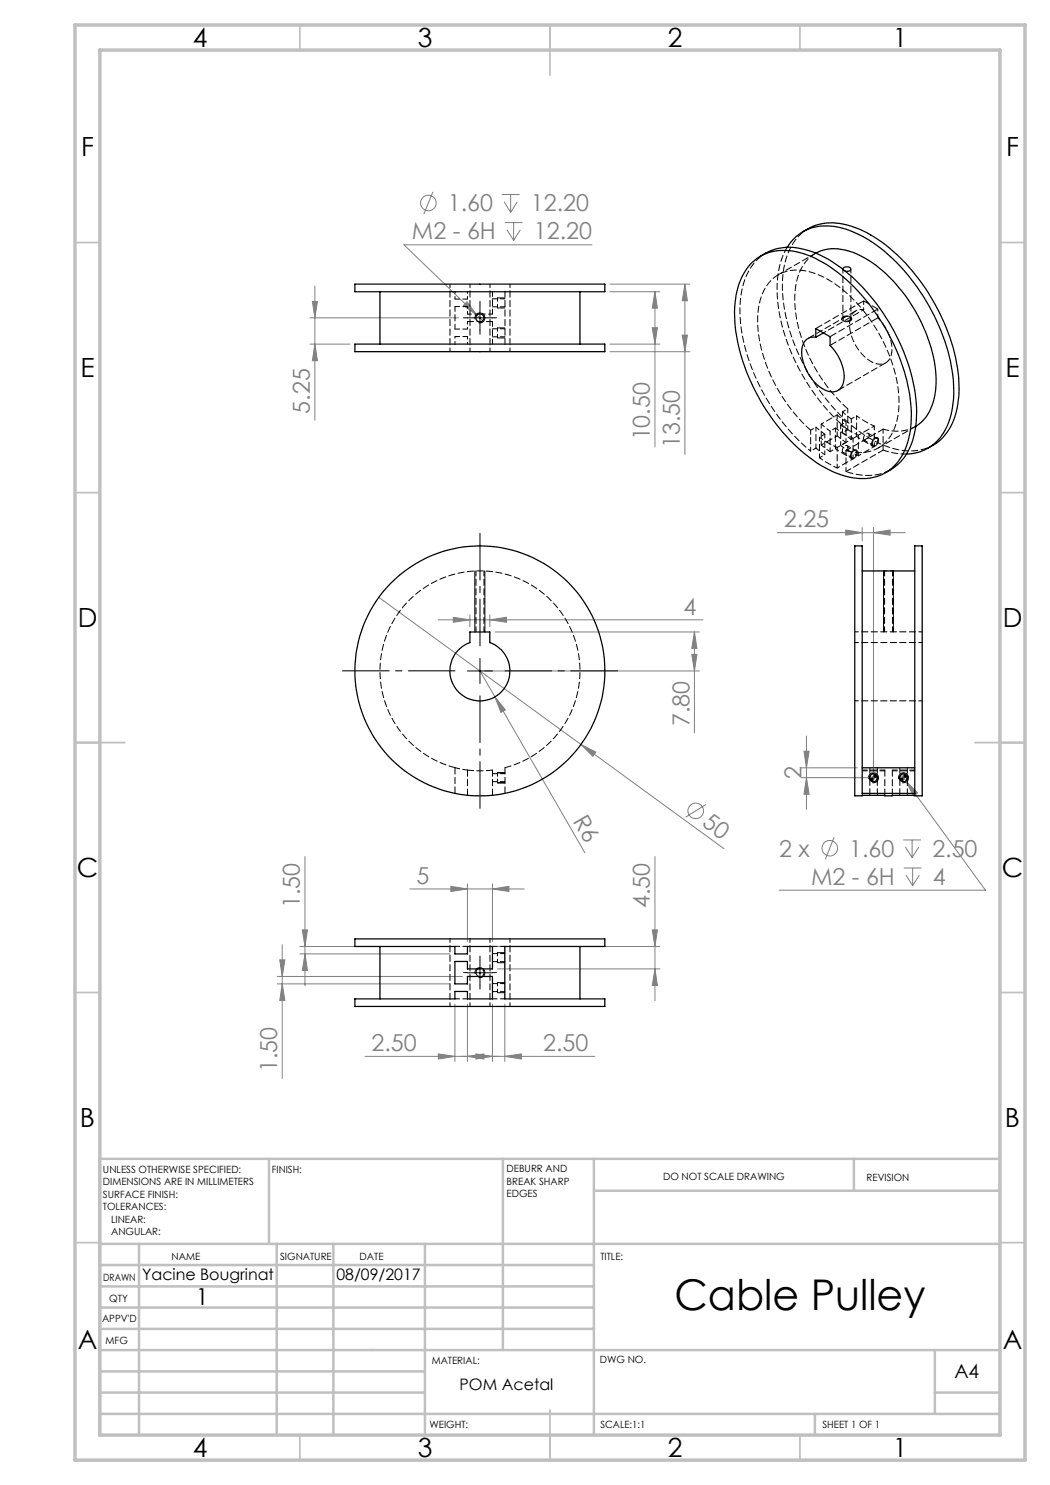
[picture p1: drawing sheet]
<svg xmlns="http://www.w3.org/2000/svg" width="210mm" height="297mm" viewBox="0 0 210 297" stroke-linecap="round" stroke-linejoin="round" font-family="sans-serif">
<g fill="none" stroke="#808080" stroke-width=".2">
<path d="M86.6 38.4l-1.8 4.4M100.4 38.9h3.5M102.1 38.9v3.6M63 57.2v26.8M100.8 40.4l1.3 2.1M101 44.5h3.5M101.4 46l1.3 2.1M102.7 44.5v3.6M103.5 40.4l-1.4 2.1M104.1 46l-1.4 2.1M118.4 49h-37.6l14.6 14M122 58.3h10"/>
<path d="M122 56.8h16M131 58.3v31.1M131 58.3l.5 3.3h-1zM137 56.8v34.1M137 56.8l.5 3.3h-1zM62 63.6h29.7M62 68.8h8M62.5 60.3h1l-.5 3.3zM63 68.8l.5 3.3h-1zM93.4 60.4l2 2.6-2.7-1.9zM95.4 63l1.2 1.1M122 68.8h10"/>
<path d="M122 70.3h16M130.5 65.5h1l-.5 3.3zM136.5 67h1l-.5 3.3zM75.8 119.5l40.4 29.4M155.5 106.5h25.5M169.2 106l3.2 .5-3.2 .5zM172.4 105.5v2.7M174.7 106.5l3.3-.5v1zM174.7 105.5v49M87.6 124h53M90.7 123.5l3.3 .5-3.3 .5zM94 123v2.4"/>
<path d="M96 134.2l3 5.2M97 134.2h42.9M98 124l3.3-.5v1zM98 123v2.4M99 139.4l2.1 2.6-.9 .5zM99 126.4h40.9M99 139.4l18 31.2M138.4 130.9h1l-.5 3.3zM138.9 126.4v20.2M138.9 126.4l.5 3.3h-1zM116.2 148.9l3 1.5-.6 .9zM116.2 148.9l28.6 20.9"/>
<path d="M160.3 155.5h13.4M160.3 153.6h11.1M160.8 150.2h1l-.5 3.4zM161.3 147.2v14.7M161.3 155.5l.5 3.4h-1zM174.2 155.5h1M174.3 155.2l.7 .7M174.7 155v1.1M175 155.2l-.7 .7M180.2 155.5h1M180.2 154.9l1 1.3M180.3 155.2l.7 .7"/>
<path d="M180.7 155v1.1M181 155.2l-.7 .7M181.2 156.2l2.3 2.4-.8 .6zM181.2 156.2l15.9 21.8h-41.3M61 171.3v25.8M82 177.8h22.8M90.2 177.3l3.3 .5-3.3 .5zM93.5 176.8v11.5M98.5 177.8l3.3-.5v1zM98.5 176.8v11.5M131 171.3v28.8M141.2 160.9l-4.1 2.5"/>
<path d="M166.8 167.4l-1.7 4.5M180.7 168h3.5M180.8 173.6h3.5M181.1 169.4l1.3 2.1M181.2 175l1.3 2.1M182.4 168v3.5M182.5 173.6v3.5M183.8 169.4l-1.4 2.1M183.9 175l-1.4 2.1M55.5 195.3h37M55.5 196.8h34.5M56 192h1l-.6 3.3z"/>
<path d="M56.4 188.9v26.8M56.4 196.8l.6 3.3h-1zM60 189.3h15M60 190.8h30M60.5 186h1l-.5 3.3zM61 190.8l.5 3.3h-1zM99.5 189.3h32.5M99.5 193.8h32.5M130.5 186h1l-.5 3.3zM131 193.8l.5 3.3h-1zM73 211.3h46M87.7 210.8l3.3 .5-3.3 .5z"/>
<path d="M91 200.8v11.5M93.5 211.3l3.3-.5v1zM93.5 200.8v11.5M95.2 210.8l3.3 .5-3.3 .5zM98.5 200.8v11.5M101 211.3l3.3-.5v1zM101 200.8v11.5"/>
<circle cx="85.7" cy="40.6" r="1.55"/>
<circle cx="139.1" cy="162.2" r="1.55"/>
<circle cx="166" cy="169.6" r="1.55"/>
</g>
<g fill="none" stroke="#000" stroke-width=".2">
<path d="M99.5 59.6h1.5M93.5 63.6h5M95 63.8a1.01 1.01 0 0 1 .9-1.2 1.01 1.01 0 0 1 1.1 1.1 1.01 1.01 0 0 1-1.3 .9M96 61.1v5M99.5 67.6h1.5M99.5 65.6h1.5M99.5 61.6h1.5M168.6 63.4a1.2 1.2 0 0 1 1.8 .4 1.18 1.18 0 0 1-2.1-.1zM170.4 90.4l.1-.1a.57 .57 0 0 1 .9-.2 .57 .57 0 0 1 0 .8l-.3 .5a.57 .57 0 0 1-.9 .3 .57 .57 0 0 1 0-.9zM174.8 87.7a.53 .53 0 0 1 .8-.1 .53 .53 0 0 1 0 .8l-.3 .6a.54 .54 0 0 1-.8 .3 .54 .54 0 0 1-.1-.9zM95 114.2v12.2M97 114.2v12.2"/>
<path d="M176.7 114.2v12.2M178.7 114.2v12.2M93.5 134.2h5M96 131.7v5M99.5 156.6h1.5M99.5 154.5h1.5M173.7 155.8a1 1 0 0 1 .9-1.2 1 1 0 0 1 1.1 1 1 1 0 0 1-1.3 .9M174.7 154.8a.83 .83 0 0 0-.8 .7M175.5 155.5a.84 .84 0 0 1-.8 .8M179.7 155.8a1 1 0 0 1 .9-1.2 1 1 0 0 1 1.1 1 1 1 0 0 1-1.3 .9M180.7 154.8a.83 .83 0 0 0-.8 .7M181.5 155.5a.78 .78 0 0 1-.8 .8"/>
<path d="M93.5 194.6h5M95 194.8a1.01 1.01 0 0 1 .9-1.3 1.01 1.01 0 0 1 1.1 1.1 1.01 1.01 0 0 1-1.3 .9M96 192v5M99.5 192.5h1.5M99.5 190.5h1.5M99.5 198.5h1.5M99.5 196.5h1.5"/>
</g>
<g fill="none" stroke="#c0c0c0" stroke-width=".35">
<path d="M60 5v5M110 5v10M160 5v5M15 48.5h5M200 48.5h5M15 98.5h5M200 98.5h5M15 148.5h10M195 148.5h10M15 198.5h5M200 198.5h5M15 248.5h5"/>
<path d="M200 248.5h5M60 287v5M110 282v10M160 287v5"/>
</g>
<g fill="none" stroke="#c0c0c0" stroke-width=".5">
<path d="M53.8 231.8v17M100.6 231.8v38.2M118.8 231.8v55.2M118.8 238.2h81.2M170.8 231.8v6.4M200 231.8h-180v55.2M20 248.8h180M20 257.3h98.8M20 253h98.8M27.8 248.8v38.2M55.4 248.8v38.2M66.7 248.8v38.2"/>
<path d="M85 248.8v38.2M20 265.8h98.8M20 261.5h98.8M20 278.5h65M20 274.3h65M20 270h180M187 278.5h13M187 270v12.8M20 282.8h180M163 282.8v4.2"/>
</g>
<path d="M15 5h190v287h-190zM20 10h180v277h-180z" fill="none" stroke="#c0c0c0" stroke-width=".7"/>
<path d="M99.5 59.6v2M99.5 65.6v2M178.7 114.2h-2M99.5 154.5v2M99.5 190.5v2M99.5 196.5v2" fill="none" stroke="#000" stroke-width=".2" stroke-dasharray="1.3 .6" stroke-dashoffset=".6"/>
<path d="M91 134.2h-22.5M96 129.2v-22.5M96 139.2v22.5M101 134.2h22.5" fill="none" stroke="#000" stroke-width=".2" stroke-dasharray="15.2 1.3 1.3 1.3" stroke-dashoffset="5.9"/>
<path d="M93.5 63.6h-.8M96 61.1v-.8M96 66.1v.8M98.5 63.6h.8M93.5 194.5h-.8M96 192v-.8M96 197v.8M98.5 194.5h.8" fill="none" stroke="#000" stroke-width=".2" stroke-dasharray="15.2 1.3 1.3 1.3"/>
<g fill="#808080">
<path d="M99 139.4l2.1 2.6-.9 .5z"/>
<path d="M116.2 148.9l3 1.5-.6 .9z"/>
<path d="M93.5 211.3l3.3-.5v1zM87.7 210.8l3.3 .5-3.3 .5zM174.7 106.5l3.3-.5v1zM169.2 106l3.2 .5-3.2 .5z"/>
<path d="M93.4 60.4l-.7 .7 2.7 1.9zM95.2 210.8l3.3 .5-3.3 .5zM101 211.3l3.3-.5v1zM181.2 156.2l1.5 3 .8-.6z"/>
<path d="M98.5 177.8l3.3-.5v1zM90.2 177.3l3.3 .5-3.3 .5z"/>
<path d="M161.3 155.5l.5 3.4h-1zM160.8 150.2h1l-.5 3.4z"/>
<path d="M138.9 126.4l.5 3.3h-1zM138.4 130.9h1l-.5 3.3z"/>
<path d="M62.5 60.3h1l-.5 3.3zM63 68.8l.5 3.3h-1zM131 58.3l.5 3.3h-1zM130.5 65.5h1l-.5 3.3zM137 56.8l.5 3.3h-1zM136.5 67h1l-.5 3.3zM130.5 186h1l-.5 3.3zM131 193.8l.5 3.3h-1zM60.5 186h1l-.5 3.3zM61 190.8l.5 3.3h-1zM56 192h1l-.6 3.3zM56.4 196.8l.6 3.3h-1z"/>
<path d="M90.7 123.5l3.3 .5-3.3 .5zM98 124l3.3-.5v1z"/>
</g>
<path d="M173.9 155.5a.84 .84 0 0 0 .8 .8v-.8zM174.7 154.8v.7h.8a.85 .85 0 0 0-.8-.7zM179.9 155.5a.84 .84 0 0 0 .8 .8v-.8zM180.7 154.8v.7h.8a.78 .78 0 0 0-.8-.7z" fill="#000"/>
<g fill="none" stroke="#000" stroke-width=".25">
<path d="M71 56.8h50v1.5h-50zM76 58.3v10.5M116 58.3v10.5M150.4 52.6a9.9 9.9 0 0 1 10.3-1.9 29.3 29.3 0 0 1 13.6 10.7 38.5 38.5 0 0 1 8 21.5 14.2 14.2 0 0 1-3.7 10.5 9.8 9.8 0 0 1-9.7 1.8 27.8 27.8 0 0 1-13-9.5 38.4 38.4 0 0 1-9-23.2 14.8 14.8 0 0 1 3-9.4zM152.1 51.3a10.8 10.8 0 0 1 10.4-.9 30.5 30.5 0 0 1 12.8 10.4 38.7 38.7 0 0 1 8 21.5 14.5 14.5 0 0 1-3.2 10.1l-1.5 1.2-1.5 .9M157.4 49.5a9.2 9.2 0 0 1 10.2-4.1 24.7 24.7 0 0 1 12.4 7.8 40.8 40.8 0 0 1 10.7 22.9 16.5 16.5 0 0 1-2.7 11.5 8.7 8.7 0 0 1-6.7 3.2M160.6 46.4a11.2 11.2 0 0 1 11.2-.6 33.1 33.1 0 0 1 14.5 13.8 34.9 34.9 0 0 1 5.5 19.6 12.2 12.2 0 0 1-4.7 9.6l-1.5 .8M163.2 50.6a9.2 9.2 0 0 1 8.5 .3 28.7 28.7 0 0 1 12.8 14.2 23.8 23.8 0 0 1 2.4 14.4 8.2 8.2 0 0 1-3.7 5.8M168.6 53.8a.91 .91 0 0 1 1.5 0 .83 .83 0 0 1-1 .5M71 68.8h50v1.5h-50zM163.2 65.7l2.8 1.6v1.8a8.7 8.7 0 0 1 2.7 7.3 2.41 2.41 0 0 1-3.9 1.5 8.8 8.8 0 0 1-4.4-8.5 2.29 2.29 0 0 1 2.8-2zM164.7 66.6l-1.5 .8"/>
<path d="M171 109.2h1.4v49.5h10.6v-49.5h1.4v50h-1.4v-.1l-12 .1zM172.4 114.2h10.6M94 126.4h4v2.1a6 6 0 0 1 2.8 9.3 6 6 0 0 1-9.7 0 6 6 0 0 1 2.9-9.3zM172.4 153.6h10.6M174 155.3v.5M175.4 155.3v.5M180 155.3v.5M181.4 155.3v.5M71 187.8h50v1.5h-20v10.5h20v1.5h-50v-1.5h20v-1.5h2.5v1.5h5v-4.5h-5v1.5h-2.5v-4.5h2.5v1.5h5v-4.5h-5v1.5h-2.5v-1.5h-20zM76 189.3v10.5M116 189.3v10.5"/>
<circle cx="96" cy="63.6" r=".8"/>
<circle cx="96" cy="134.2" r="25"/>
<circle cx="174.7" cy="155.5" r=".8"/>
<circle cx="180.7" cy="155.6" r=".8"/>
</g>
<g fill="none" stroke="#000" stroke-width=".2" stroke-dasharray="1.3 .6">
<path d="M168.6 53.8l.2 .3M168.8 54.1l.3 .1M98.5 64.3h-5M172.7 60.2l2.9 1.6M162.1 86a31.9 31.9 0 0 1-10.6-21.5 10.8 10.8 0 0 1 3.6-9.2 8.6 8.6 0 0 1 8.5-.4 27.8 27.8 0 0 1 13.1 13.6 24.6 24.6 0 0 1 2.8 15.3 7.6 7.6 0 0 1-7 6.7l-2-.1-1.3-.3M169.6 81.8a31.9 31.9 0 0 1-10.6-21.6 10.8 10.8 0 0 1 3.5-9.2l.7-.4M91 153.5a20 20 0 0 1-11.4-30.8 20 20 0 0 1 32.8 0 20 20 0 0 1-11.4 30.8M91 153.5v5.2M93.5 154v5M93.5 154a20 20 0 0 0 5 0M98.5 154v5M101 153.5v5.2"/>
<path d="M172.5 158.7v.3M174 153.5v.5M174 155.8v3.2M175.5 154v-.5M175.5 155.8v3.2M177 154v5M178.5 154v5M180 154v-.5M180 155.8v3.2M181.5 153.5v.5M181.5 155.8v3.2M183 158.7v.3"/>
<path d="M95.2 194.5a.8 .8 0 0 0 1.1 .7 .8 .8 0 0 0 .2-1.3 .8 .8 0 0 0-1.3 .4v.2"/>
</g>
<g fill="none" stroke="#000" stroke-width=".2" stroke-dasharray="1.3 .6" stroke-dashoffset=".3">
<path d="M91 59.8h2.5M98.5 58.3v4.5M101 59.8h-2.5M91 67.3h2.5M91 65.8v-4.5M93.5 61.3h-2.5M93.5 65.8h-2.5M98.5 68.8v-4.5M98.5 61.4h2.5M98.5 67.4h2.5M101 65.8h-2.5M95.2 114.2v12.2"/>
<path d="M176.9 114.2v12.2M96.8 126.4v-12.2M178.5 126.4v-12.2M91 153.5l2.5 .5M98.5 156.3h2.5M101 154.7h-2.5M172.5 154h4.5M172.5 154.2h4.5M178.5 154.2h4.5M183 154h-4.5M91 189.3h2.5M91 199.8h2.5"/>
<path d="M98.5 189.3h2.5M98.5 199.8h2.5M98.5 198.3h2.5M98.5 192.3h2.5M101 196.7h-2.5M101 190.7h-2.5"/>
</g>
<g fill="none" stroke="#000" stroke-width=".2" stroke-dasharray="1.3 .6" stroke-dashoffset=".5">
<path d="M95.7 62.8h-2.2M98.5 62.8h-2.2M168.8 63.4a.88 .88 0 0 1 1.4 .4 .95 .95 0 0 1-1.6-.1l.2-.3M172.7 61.9a2.44 2.44 0 0 0-2.8 2.8 8.9 8.9 0 0 0 5.2 8 2.43 2.43 0 0 0 3.3-2.6 9.3 9.3 0 0 0-2.8-6.5M163.2 85.4l1.8 1.4M163.9 87.5l1.8 1.1 1.7 .9M163.9 87.5v4.1M164.3 89l1.7 1.3M165 90.9l-1.8-1.3M165 86.8v4.1M166 86.2l-1.7-1.4M166 86.2v4.1"/>
<path d="M167.1 89.7l3.5 2.1M167.1 85.6v4.1M167.4 87.2l1.8 1.3M167.4 93.6l-3.5-2M167.4 89.5v4.1M168.1 89.1l3.6 2.1M168.1 85v4.1M168.5 82.4l1.8 1.4M169.2 84.4l-1.8-1.4M169.2 84.4v4.1M169.6 89.5a.88 .88 0 0 1-1 1 .95 .95 0 0 1 .8-1.4l.2 .4M170.3 87.9l-1.8-1.3"/>
<path d="M170.3 83.8v4.1M170.6 87.7l-1.8-.9-1.7-1.2M170.6 87.7v4.1M171.3 83.2l1.8 1.1 1.8 .9M171.3 83.2v4.1M171.4 90.5a.41 .41 0 0 0-.4-.4 .41 .41 0 0 0-.4 .3 .7 .7 0 0 0 0 1.2 1.12 1.12 0 0 0 .8-1.1M171.7 87l-1.8-.9-1.8-1.1M171.7 87v4.2M173.8 87a.41 .41 0 0 0-.3-.4 .41 .41 0 0 0-.5 .3 .7 .7 0 0 0 0 1.2 1.12 1.12 0 0 0 .8-1.1M174.9 89.3l-3.6-2M174.9 85.2v4.1M175.6 88.1a.41 .41 0 0 0-.3-.5 .41 .41 0 0 0-.5 .3 .7 .7 0 0 0 0 1.2 1.12 1.12 0 0 0 .8-1"/>
<path d="M186.6 89a10.9 10.9 0 0 1-9.7 .1 33.2 33.2 0 0 1-15.2-14.4 34.6 34.6 0 0 1-5.1-19.5 11.8 11.8 0 0 1 4.8-9.4l.3-.1"/>
</g>
<g fill="none" stroke="#000" stroke-width=".2" stroke-dasharray="1.3 .6" stroke-dashoffset=".6">
<path d="M90 56.8v13.5M94 70.3v-13.5M98 70.3v-13.5M102 70.3v-13.5M162.1 86l1.1-.6M163.2 89.6l-1.1 .6M163.9 91.6l1.1-.7M165 86.8l-1.1 .7M166 90.3l1.1-.6M167.1 85.6l-1.1 .6M168.1 85l1.1-.6M168.5 82.4l1.1-.6"/>
<path d="M168.6 90.5l1.8 1M169.2 88.5l-1.1 .6M169.6 85.9l-1.1 .7M170.3 83.8l1-.6M171.2 90.1l-1.8-1M171.3 87.3l-1 .6M172.9 88.1l1.7 1M175.4 87.7l-1.7-1M171 128.5h13.5M171 126.4h13.5M171 140.2h13.5M174 154v1.3"/>
<path d="M175.5 154v1.3M180 154v1.3M181.5 154v1.3M90 187.8v13.5M98 187.8v13.5M94 201.3v-13.5M102 201.3v-13.5"/>
</g>
<path d="M162.1 90.2a40.3 40.3 0 0 1-14.1-26.5 15.6 15.6 0 0 1 3-11.3l.9-.9 1.3-.9M164.3 84.8l3.1-1.8M167.4 87.2l-3.1 1.8M167.4 89.5l3.2-1.8M170.6 91.8l-3.2 1.8M171.7 91.2l3.2-1.9M174.9 85.2l-3.2 1.8" fill="none" stroke="#000" stroke-width=".2" stroke-dasharray="1.3 .6" stroke-dashoffset=".7"/>
<path d="M178.2 93.9a10.6 10.6 0 0 1-9 .4" fill="none" stroke="#000" stroke-width=".2" stroke-dasharray="1.3 .6" stroke-dashoffset="-.2"/>
<path d="M163.1 50.7l-7.4 4.2M169.2 94.3l7.4-4.3M175.7 89.6l7.4-4.3M176.6 85.8l-7.4 4.3M181.3 90.8l-2.4-.2-2.3-.6" fill="none" stroke="#000" stroke-width=".2" stroke-dasharray="1.3 .6" stroke-dashoffset=".2"/>
<path d="M101 58.3v10.5M169.6 85.9a40.3 40.3 0 0 1-14.1-26.5 17 17 0 0 1 1.9-9.9M183.2 85.3a8.1 8.1 0 0 1-6.6 .5" fill="none" stroke="#000" stroke-width=".2" stroke-dasharray="1.3 .6" stroke-dashoffset=".1"/>
<path d="M168.6 53.8v10M170.2 63.8v-10M162.1 86v4.2M163.2 85.4v4.2M164.3 89v-4.2M167.4 87.2v-4.2M168.5 82.4v4.2M169.2 90.1v4.2M169.6 81.8v4.1M176.6 85.8v4.2" fill="none" stroke="#000" stroke-width=".2" stroke-dasharray="1.3 .6" stroke-dashoffset=".4"/>
<path d="M163.2 65.7l9.5-5.5M166 69.1l9.6-5.5M166 67.3l9.6-5.5M167.6 78.1l9.5-5.5M171.2 62.2l-9.6 5.5" fill="none" stroke="#000" stroke-width=".2" stroke-dasharray="1.3 .6" stroke-dashoffset="-.1"/>
<path d="M91 59.8v-1.5M93.5 59.8v-1.5M91 68.8v-1.5M93.5 62.8v-1.5M93.5 67.3v1.5M93.5 64.3v1.5M172.7 61.9l-8 4.7" fill="none" stroke="#000" stroke-width=".2" stroke-dasharray="1.3 .6" stroke-dashoffset=".8"/>
<path d="M172.7 61.9v-1.7M175.6 61.8v1.8" fill="none" stroke="#000" stroke-width=".2" stroke-dasharray="1.3 .6" stroke-dashoffset=".9"/>
<text font-size="8.5" x="134.9" y="262.1">Cable Pulley</text>
<g font-size="5.3">
<text x="38.5" y="9.5">4</text>
<text x="83.5" y="9.5">3</text>
<text x="133.6" y="9.5">2</text>
<text x="178.6" y="9.5">1</text>
<text x="16.2" y="31.3">F</text>
<text x="201.2" y="31.3">F</text>
<text x="16.1" y="75.5">E</text>
<text x="201.1" y="75.5">E</text>
<text x="15.5" y="125.5">D</text>
<text x="200.5" y="125.5">D</text>
<text x="15.4" y="175.5">C</text>
<text x="200.4" y="175.5">C</text>
<text x="16" y="225.5">B</text>
<text x="201" y="225.5">B</text>
<text x="15.5" y="269.8">A</text>
<text x="200.5" y="269.8">A</text>
<text x="38.5" y="291.5">4</text>
<text x="83.5" y="291.5">3</text>
<text x="133.6" y="291.5">2</text>
<text x="178.6" y="291.5">1</text>
</g>
<g font-size="4.7" fill="#808080">
<text x="82.4" y="47.9">M2 - 6H</text>
<text x="89.6" y="42.3">1.60</text>
<text x="106.2" y="42.3">12.20</text>
<text x="106.8" y="47.9">12.20</text>
<text x="62" y="82.7" transform="rotate(-90 62 82.7)">5.25</text>
<text x="130" y="88.1" transform="rotate(-90 130 88.1)">10.50</text>
<text x="136" y="89.6" transform="rotate(-90 136 89.6)">13.50</text>
<text x="156.8" y="105.5">2.25</text>
<text x="136.7" y="122.9">4</text>
<text x="137.9" y="145.3" transform="rotate(-90 137.9 145.3)">7.80</text>
<text x="160.3" y="155.9" transform="rotate(-90 160.3 155.9)">2</text>
<text x="114.5" y="164.2" transform="rotate(60 114.5 164.2)">R6</text>
<text x="140.2" y="165.1" transform="rotate(36 140.2 165.1)">50</text>
<text x="155.8" y="171.3">2 x</text>
<text x="169.8" y="171.3">1.60</text>
<text x="186.5" y="171.3">2.50</text>
<text x="83.3" y="176.8">5</text>
<text x="162.2" y="176.9">M2 - 6H</text>
<text x="186.6" y="176.9">4</text>
<text x="60" y="181.6" transform="rotate(-90 60 181.6)">1.50</text>
<text x="130" y="181.6" transform="rotate(-90 130 181.6)">4.50</text>
<text x="55.5" y="214.4" transform="rotate(-90 55.5 214.4)">1.50</text>
<text x="74.3" y="210.3">2.50</text>
<text x="108.6" y="210.3">2.50</text>
</g>
<text font-size="4.7" x="39.2" y="261">1</text>
<text font-size="3.9" x="190.9" y="275.5">A4</text>
<g font-size="3.2">
<text x="28.4" y="256">Yacine Bougrinat</text>
<text x="67.3" y="256">08/09/2017</text>
<text x="91.9" y="278">POM Acetal</text>
</g>
<g font-size="2">
<text x="20.6" y="234.6">UNLESS OTHERWISE SPECIFIED:</text>
<text x="20.6" y="237.1">DIMENSIONS ARE IN MILLIMETERS</text>
<text x="20.6" y="239.6">SURFACE FINISH:</text>
<text x="54.4" y="234.6">FINISH:</text>
<text x="101.3" y="234.5">DEBURR AND</text>
<text x="101.3" y="237">BREAK SHARP</text>
<text x="101.3" y="239.5">EDGES</text>
<text x="132.6" y="236">DO NOT SCALE DRAWING</text>
<text x="173.3" y="236.2">REVISION</text>
<text x="20.6" y="242.1">TOLERANCES:</text>
<text x="22.2" y="244.6">LINEAR:</text>
<text x="22.2" y="247.1">ANGULAR:</text>
<text x="34.3" y="252">NAME</text>
<text x="56" y="251.9">SIGNATURE</text>
<text x="71.9" y="251.9">DATE</text>
<text x="120.1" y="251.9">TITLE:</text>
<text x="20.6" y="256.1">DRAWN</text>
<text x="21.9" y="260.3">QTY</text>
<text x="20.4" y="264.4">APPV'D</text>
<text x="21.1" y="268.8">MFG</text>
<text x="86.3" y="272.9">MATERIAL:</text>
<text x="120" y="272.5">DWG NO.</text>
<text x="85.9" y="285.6">WEIGHT:</text>
<text x="120.1" y="285.6">SCALE:1:1</text>
<text x="164.5" y="285.6">SHEET 1 OF 1</text>
</g>
</svg>
